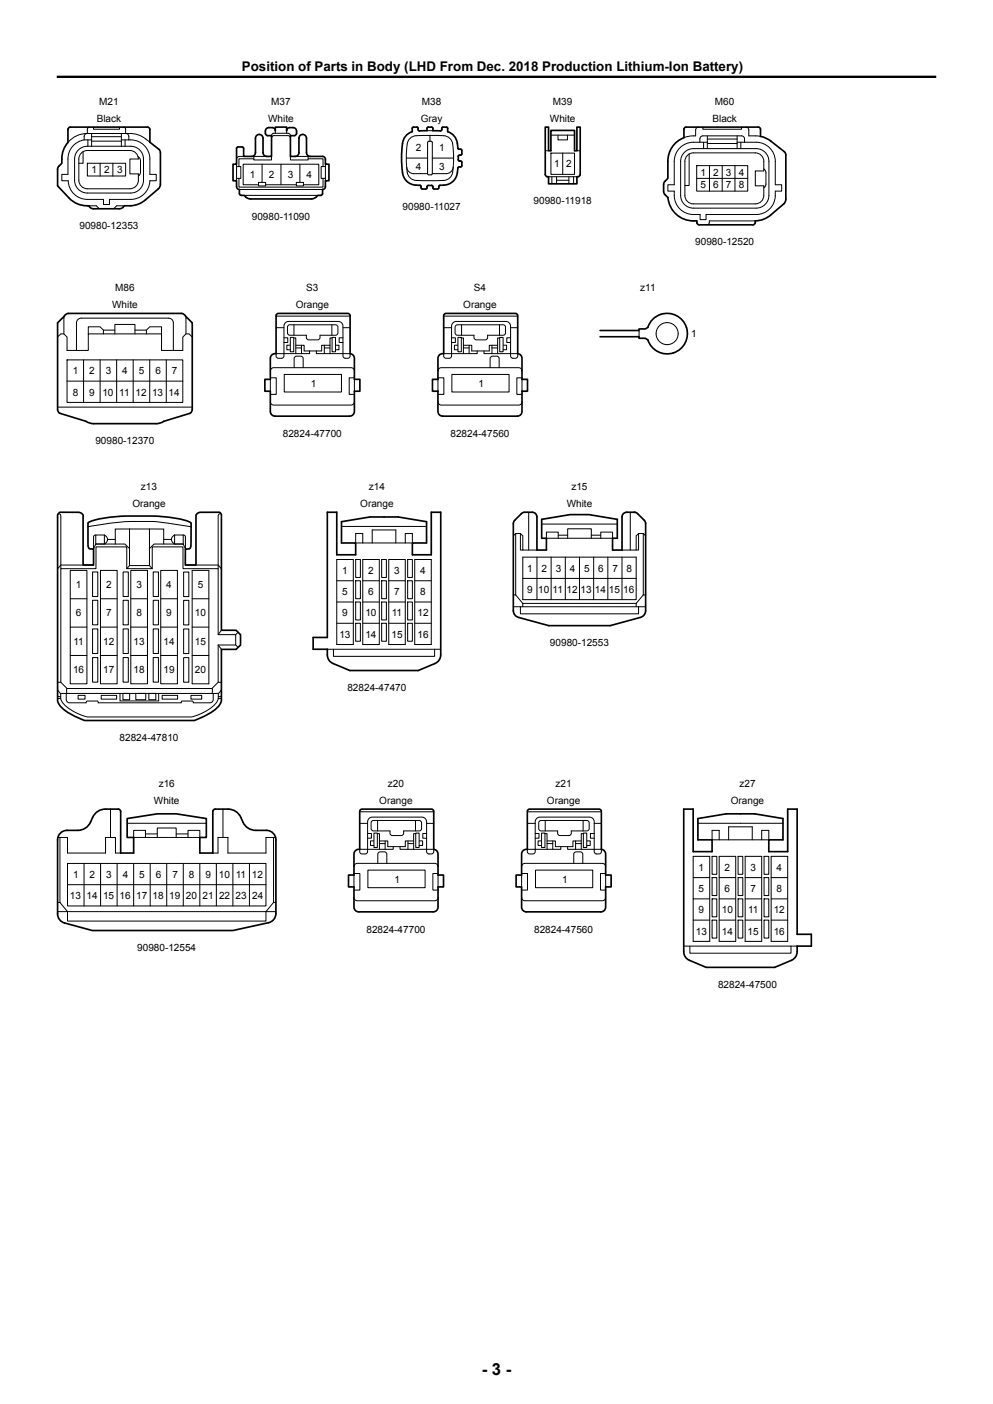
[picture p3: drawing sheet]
<svg xmlns="http://www.w3.org/2000/svg" width="210mm" height="297mm" viewBox="0 0 210 297" stroke-linecap="round" stroke-linejoin="round" font-family="sans-serif">
<g fill="none" stroke="#000" stroke-width=".21">
<path d="M16.4 31.9a2.69 2.69 0 0 1 2.1-1h9.1a2.7 2.7 0 0 1 2.7 2.7v4.5a2.7 2.7 0 0 1-2.7 2.7h-9.1a2.7 2.7 0 0 1-2.7-2.7v-4.5v-.6zM17.2 32.4l.8-.5 .5-.1h9a1.8 1.8 0 0 1 1.8 1.8h-1.8v3.2h1.8a2.61 2.61 0 0 1-.9 2.9l-.9 .2h-9a1.8 1.8 0 0 1-1.8-1.8v-4.5v-.4zM17.6 32.1v2.4h-.9M17.8 29.6a4.1 4.1 0 0 0-3.4 4v3.3h-1.3v1.3h1.3a4 4 0 0 0 4.1 4h3.4v1.1h1.2v-1.1h4.5a4 4 0 0 0 4.1-4h1.3v-1.3h-1.3v-3.3a4 4 0 0 0-4.1-4h-1.9M17.8 29.6h1.6M18.4 28.2a.63 .63 0 0 0-.6 .7v.7M18.4 28.2l9.7 .1 1.7 .4 1.9 1.4M18.5 28.2a5.2 5.2 0 0 0-4.1 1.9M18.5 34.5h8.1v2.7h-8.1zM18.6 29.6v1.3M18.9 26.9l-.4 .2v1.1M19.4 29.9h6.3"/>
<path d="M19.4 28.2v2.7M19.4 28.9h6.3M19.8 26.9v.4h5.5v-.4M21.2 34.5v2.7M23.9 34.5v2.7M25.7 28.2v2.7M26.1 26.9l.4 .2 .1 1.1a.63 .63 0 0 1 .6 .7v.7M26.5 29.6v1.3M29.2 33.1l.4 .5 .1 .4v2.6l-.4 .6M50 35.2h.9v2.5h-.9M50 34.7v3.5M50.5 37.7v1.9h17.8v-1.9"/>
<path d="M51.5 33.1h-.9a.6 .6 0 0 0-.6 .6M53.2 33.1h3.2M53.7 33.6h-3.2v1.6M53.7 33.1v.7h3.7v-.7M54.7 39.1h-3.3v-4.4h16v4.4h-3.2M54.7 38.6h1.5v.7h-1.5zM55.4 34.7v3.9M56.2 39.1h6.5M57.4 28.7l.3-.4 .2-.1h3l.3 .1 .2 .4M58.2 27.6v.6M59.4 34.7v4.4M60.6 27.6v.6"/>
<path d="M61.4 29.2v-.3l-.5-.2h-3l-.4 .2-.1 .3M61.4 33.1v.7h3.8v-.7M62.4 33.1h3.2M62.7 38.6h1.5v.7h-1.5zM63.4 34.7v3.9M65.2 33.6h3.1v1.6M68.8 35.2h-.9v2.5h.9M68.8 34.7v3.5M85.9 33.4h4.5M86 35.4a1.49 1.49 0 0 0 1.5 1.3h2.9M86.7 29.2a5 5 0 0 1 3.5-.6l2.9 .1a2.28 2.28 0 0 1 2.7 2.5 19.5 19.5 0 0 1-.2 5.7 2.24 2.24 0 0 1-2.5 1.3h-.7a20.4 20.4 0 0 1-5.3-.3 2.29 2.29 0 0 1-1.1-2.2 19.5 19.5 0 0 1 .2-5.7zM90.3 27.6h1.2"/>
<path d="M90.4 36.7v-6.6l.3-.2h.5l.2 .2v6.6M90.4 36.7l.3 .3h.5l.2-.3M90.9 28.6v1.3M91.4 33.4h4.5M95.8 35.4a1.49 1.49 0 0 1-1.5 1.3h-2.9M115.3 31.9h.7M116 37.4h6M116.5 32.4h5v4.5h-5zM116.5 28.6h5M116.7 37.4v1.5M117.7 37.4v1.5M117.7 38.1h2.6"/>
<path d="M118 28.6v1h2v-1M119 32.4v4.5M120.3 37.4v1.5M121.3 37.4v1.5M122 31.9h.7M144.5 32.4a2.69 2.69 0 0 1 2.1-1h13.3a2.7 2.7 0 0 1 2.7 2.7v7.2a2.7 2.7 0 0 1-2.7 2.7h-13.3a2.7 2.7 0 0 1-2.7-2.7v-7.2l.1-.6zM145.4 32.9l.8-.5 .4-.1h13.1a1.8 1.8 0 0 1 1.8 1.8v2.1h-1.8v3.1h1.8a3.5 3.5 0 0 1-.5 3.3l-.8 .5h-.5h-13.1a1.8 1.8 0 0 1-1.8-1.8v-7.2l.1-.4zM145.7 32.6v6.6h-.9M147.3 35h10.8v5.4h-10.8zM147.3 37.7h10.8M147.7 26.9a.63 .63 0 0 0-.6 .6v1.2l-1.3 .1-1.2 .3M148 30.1v-.7a.63 .63 0 0 1 .6-.7h8.2a.63 .63 0 0 1 .7 .7v.7"/>
<path d="M148.6 26.9v.4h8.2v-.4M148.8 30.1v1.3M149.6 30.1h-3a4 4 0 0 0-4 4v5h-1.4v1.3h1.4a4.2 4.2 0 0 0 4 5h1.5v1.1h1.2v-1.1h10.6a4.2 4.2 0 0 0 4.1-5h1.3v-1.3h-1.3v-5a4 4 0 0 0-4.1-4h-4M149.6 30.4h6.3M149.6 28.7v2.7M149.6 29.4h6.3M150 35v5.4M152.7 35v5.4M155.4 35v5.4M155.9 28.7v2.7M156.7 30.1v1.3M157.7 26.9a.63 .63 0 0 1 .7 .6v1.2l2.4 .2"/>
<path d="M161.5 35.7l.4 .4 .1 .4-.1 2.7-.4 .6M18.7 43.5h1.7l.6 .7M26.3 43.5h-1.6l-.7 .7M50.6 40.1h17.6M51.6 41.3h15.6M159.7 46.7h-9.7a.6 .6 0 0 1-.5 .9M12.2 71.3l.6-.7h.7l.7 .7v2.8h4.5v-3.5h15.5v3.5h4.5v-2.8l.6-.7h.7l.7 .7M13.6 66.9l-.1 3.7M14.2 76.1h24.5v9h-24.5zM16.2 74.1v-5.8a1 1 0 0 1 1-1h18.5a1 1 0 0 1 1 1v5.8M17.7 76.1v9M21.2 76.1v9"/>
<path d="M21.9 70.6v-.8l-.7-.7h-2.5v1.5M21.9 69.8h2.4M24.3 70.6v-2h4.2v2M24.7 76.1v9M28.2 76.1v9M28.5 69.8h2.5M31 70.6v-.8l.7-.7h2.5v1.5M31.7 76.1v9M35.2 76.1v9M39.2 66.9l.1 3.7M57.2 78.5a.7 .7 0 0 1 .7-.7h16.3a.7 .7 0 0 1 .7 .7M57.2 79.9h1.2v3.5h-1.2"/>
<path d="M58.4 69.3h1.7M58.4 66.9h15.6M60.1 71.5h.8v1h-.8M60.1 79.2h12.1v3.7h-12.1zM60.9 69l.4-.3h9.7l.4 .3 .1 1.4-.1 .3-.4 .2h-3.3l-.1 .7-.4 .3h-1.9l-.4-.3-.1-.7h-3.8l-.2-.5zM61.3 73h-.6v1h.7M61.4 71.4h.7v3h-.7zM62.1 71.5h.5v3.3M62.2 68.7v2.2M62.2 77.8v-2l.3-.4 .2-.1h.9l.4 .3 .1 2.2M62.6 73h1.7v1.2h3.7v-1.2h1.8M62.6 73.6h1.2"/>
<path d="M63.8 73v1.8M65.5 74.2v.6h-7.1l.1 .8 .4 .2h.7l.2-.1 .3-.4v-6.3a1 1 0 0 1 1-1h10.4a1 1 0 0 1 1 1l.1 6.5a.99 .99 0 0 0 1.4 .1v-.8h-7.1v-.6M68.6 73v1.8M68.6 73.6h1.2M70.2 68.7v2.2M70.2 71.4h.8v3h-.8zM70.2 71.5h-.4v3.3M71 73h.7v1h-.7M72.5 71.5h-.8v1h.8M72.5 69.3h1.5M74.9 79.9h-1v3.5h1M92.6 78.5a.7 .7 0 0 1 .7-.7h16.4a.7 .7 0 0 1 .7 .7"/>
<path d="M92.6 79.9h1.3v3.5h-1.3M93.8 69.3h1.7M93.8 66.9h15.7M95.5 71.5h.8v1h-.8M95.6 79.2h12.1v3.7h-12.1zM96.3 69l.4-.3h9.7l.4 .3 .1 1.4-.1 .3-.4 .2h-3.3v.7l-.5 .3h-1.9l-.4-.3-.1-.7h-3.7l-.3-.5zM96.8 73h-.7v1h.7M96.8 71.4h.8v3h-.8zM97.6 71.5h.4v3.3M97.6 68.7v2.2M98 73h1.8v1.2h3.7v-1.2h1.7M98 73.6h1.2"/>
<path d="M99.2 73v1.8M100.9 74.2v.6h-7.1l.1 .8 .4 .2h.7l.3-.1 .2-.4v-6.3a1 1 0 0 1 1-1h10.5a1 1 0 0 1 1 1v6.5a.99 .99 0 0 0 1.4 .1l.1-.8h-7.1v-.6M103.6 77.8v-2l.3-.4 .2-.1h1l.4 .3 .1 2.2M104 73.6h1.2M104 73v1.8M105.6 68.7v2.2M105.7 71.4h.7v3h-.7zM105.7 71.5h-.5v3.3M106.5 73h.6v1h-.7M108 71.5h-.8v1h.8M108 69.3h1.5M110.4 79.9h-1.1v3.5h1.1"/>
<path d="M135.2 69.9v1.3M12.2 86.1h28.5M14.2 80.6h24.5M57.2 84.9v.1a.7 .7 0 0 0 .7 .7h16.3a.7 .7 0 0 0 .7-.7M57.2 80.2v2.6M74.9 80.2v2.6M92.6 84.9v.1a.7 .7 0 0 0 .7 .7h16.4a.7 .7 0 0 0 .7-.7M92.6 80.2v2.6M110.4 80.2v2.6M12.4 108.6l.2 .1a2.1 2.1 0 0 1 .3 1.9v9.7M18.6 111.4a53.3 53.3 0 0 1 21.8 0M20.3 113.2h1.8v1.9h-1.8z"/>
<path d="M20.3 113.2h-.3a1.79 1.79 0 0 0-.2 1.6v1.3M22.1 113.2a1.02 1.02 0 0 1 .6 .9 1.02 1.02 0 0 1-.6 1M22.7 114.1h1.7M27.4 111.9h4.2v7.7h-4.2zM27.4 116l-1-.9h-6.1l-.5 1v3.4h-6.9l-.7 .8M27.4 111.9h-3v3.2M27.4 119.6l-.6 .7M31.6 116l1-.9h6.1l.5 1v3.4h6.9l.7 .8M31.6 111.9h3v3.2M31.6 119.6l.6 .7M34.6 114.1h1.7M36.9 113.2h1.8v1.9h-1.8z"/>
<path d="M36.9 113.2a1.02 1.02 0 0 0-.6 .9 1.02 1.02 0 0 0 .6 1M38.7 113.2h.3a1.79 1.79 0 0 1 .2 1.6v1.3M46.6 108.6l-.2 .1a2.1 2.1 0 0 0-.3 1.9v9.7M71.2 118.4h3.5v17.9h-3.5zM72.2 111.4h18M75.2 118.4h1v3.8h-1zM76.7 118.4h3.5v17.9h-3.5zM76.7 114.9v-2h-1.5v2h12v-2h-1.5v2M78.7 114.9v-2.8h5v2.8M80.7 118.4h1v3.8h-1zM82.2 118.4h3.5v17.9h-3.5zM86.2 118.4h1v3.8h-1z"/>
<path d="M87.7 118.4h3.5v17.9h-3.5zM108.6 113.4l.5-.5h1l.5 .5v3h3M109.1 112.9v13M110.1 112.9v3.5h.5M110.6 117.9h23.9v9h-23.9zM111.7 108.4h-.2M111.8 108.4v8M113.6 117.9v9M114.6 110.9h15.9M116.6 117.9v9M118.1 113.9v-1.3h-2.5v1.3h13.9v-1.3h-2.5v1.3M118.1 113.2h2"/>
<path d="M119.6 117.9v9M120.1 113.9v-2h4.9v2M122.5 117.9v9M125 113.2h2M125.5 117.9v9M128.5 117.9v9M131.5 117.9v9M133.3 108.4v8M135 112.9v3.5h-.5M136 112.9v13M136.5 113.4l-.5-.5h-1l-.5 .5v3h-3M12.9 120.3h7.4v-4.6h6.5v4.6h5.4v-4.6h6.5v4.6h7.4v14h3.7v2.1h-3.7v7.9l-1.3 1.3h-30.6l-1.3-1.3z"/>
<path d="M14.9 120.7h3.5v24h-3.5zM14.9 138.7h3.5M14.9 132.7h3.5M14.9 126.7h3.5M19.6 139.1h1.1v5.2h-1.1zM19.6 133h1.1v5.2h-1.1zM19.6 127h1.1v5.2h-1.1zM19.6 121h1.1v5.2h-1.1zM21.2 120.7h3.6v24h-3.6zM21.2 138.7h3.6M21.2 132.7h3.6M21.2 126.7h3.6"/>
<path d="M26 139.1h1.1v5.2h-1.1zM26 133h1.1v5.2h-1.1zM26 127h1.1v5.2h-1.1zM26 121h1.1v5.2h-1.1zM27.7 120.7h3.5v24h-3.5zM27.7 138.7h3.5M27.7 132.7h3.5M27.7 126.7h3.5M32.4 139.1h1.1v5.2h-1.1zM32.4 133h1.1v5.2h-1.1zM32.4 127h1.1v5.2h-1.1zM32.4 121h1.1v5.2h-1.1z"/>
<path d="M34 120.7h3.5v24h-3.5zM34 138.7h3.5M34 132.7h3.5M34 126.7h3.5M38.8 139.1h1.1v5.2h-1.1zM38.8 133.1h1.1v5.2h-1.1zM38.8 127h1.1v5.2h-1.1zM38.8 121h1.1v5.2h-1.1zM40.6 120.7h3.6v24h-3.6zM40.6 138.7h3.6M40.6 132.7h3.6M40.6 126.7h3.6"/>
<path d="M46.1 136.4l.7 1M46.8 133.3l-.7 1M49.8 136.4l.6 .6M50.4 133.7l-.6 .6M69.2 137.3h24M70.5 137.3v1.5h21.4v-1.5M71.2 122.9h3.5M71.2 127.4h3.5M71.2 131.8h3.5M75.2 122.9h1v3.8h-1zM75.2 127.4h1v3.7h-1zM75.2 131.8h1v3.8h-1z"/>
<path d="M76.7 122.9h3.5M76.7 127.4h3.5M76.7 131.8h3.5M80.7 122.9h1v3.8h-1zM80.7 127.4h1v3.7h-1zM80.7 131.8h1v3.8h-1zM82.2 122.9h3.5M82.2 127.4h3.5M82.2 131.8h3.5M86.2 122.9h1v3.8h-1zM86.2 127.4h1v3.7h-1zM86.2 131.8h1v3.8h-1z"/>
<path d="M87.7 122.9h3.5M87.7 127.4h3.5M87.7 131.8h3.5M108.6 125.9h.5M108.6 128.3h27.9M109.1 125.9l1.5 1.7M110.1 128.3v1.5h24.9v-1.5M110.6 127.6v.7M110.6 127.6h23.9M110.6 122.4h23.9M134.5 127.6v.7M136 125.9l-1.5 1.7"/>
<path d="M136 125.9h.5M12.2 147.4h.6M12.2 145.9l.1 .2a.89 .89 0 0 0 .8 .6h30.6a5.5 5.5 0 0 0 2.6-.1l.5-.7M12.2 147.8h.6M12.2 144.3h.7M12.8 146.7a2.92 2.92 0 0 0 1.8 3.2 8.5 8.5 0 0 0 6.5 1.8h16.8a8.8 8.8 0 0 0 8.1-3.5l.2-1.5M14 146.7v1.4a.79 .79 0 0 0 1 .6h3.2l.3-.4h1.4h.7l.2 .4h17.5l.2-.4h1.3h.8l.3 .4h2.5a1.78 1.78 0 0 0 1.6-.4l.1-1.6M14.2 145.6v1.1M16.5 147.1h1.5v.8h-1.5zM21.4 147.1h3.3v.8h-3.3zM25.4 146.7v1.6h8.2v-1.6M26 146.7h1.4v1.3h-1.4z"/>
<path d="M28.7 146.7h2.1v1.3h-2.1zM31.5 146.7h1.5v1.3h-1.5zM34.3 147.1h3.3v.8h-3.3zM40.4 147.1h2.3v.8h-2.3zM44.8 145.6v1.1M46.1 144.3h.7M46.2 147.8h.6M46.2 147.4h.6M12.2 177.2h2.1v3.3h8v-3.3h2.1v3.3h1.1M12.7 177.2v13.7M23.4 171.2v6M26.9 174.2h16.7"/>
<path d="M30.8 177.2v-1.5h-2.5v1.5h14v-1.5h-2.5v1.5M30.8 176.4h2.5M33.3 177.2v-2h4v2M37.3 176.4h2.5M47.2 171.2v6M57.8 177.2v13.7M58.3 177.2h-2.1v3.3h-8v-3.3h-2.1v3.3h-1.1M76.1 174.2h1.6M76.1 171.7h15.6M77.7 176.3h.8v1h-.8M78.5 173.8l.5-.2h9.7l.4 .2 .1 1.5-.1 .2-.4 .3h-3.3l-.1 .7-.4 .3h-1.9l-.5-.3v-.7l-3.8-.1-.2-.4zM79 177.9h-.7v.9h.8"/>
<path d="M79.1 176.2h.7v3.1h-.7zM79.8 176.3h.4v3.4M79.9 173.6v2.2M80.2 177.9h1.8v1.2h3.7v-1.2h1.8M80.2 178.5h1.2M81.4 177.9v1.8M83.2 179.1v.6h-7.1v.7l.5 .2h.6h.3l.2-.5v-6.2a1 1 0 0 1 1-1h10.5a1 1 0 0 1 1 1l.1 6.5a.99 .99 0 0 0 1.4 0v-.7h-7.1v-.6M86.3 177.9v1.8M86.3 178.5h1.2M87.9 173.6v2.2M87.9 176.2h.7v3.1h-.7zM87.9 176.3h-.4v3.4"/>
<path d="M88.7 177.9h.7v.9h-.8M90.2 176.3h-.8v1h.8M90.2 174.2h1.5M111.5 174.2h1.7M111.5 171.7h15.7M113.2 176.3h.8v1h-.8M114.5 177.9h-.7v.9h.7M114.5 176.2h.8v3.1h-.8zM115.3 176.3h.4v3.4M115.3 173.6v2.2M115.7 177.9h1.8v1.2h3.7v-1.2h1.7M115.7 178.5h1.2"/>
<path d="M116.9 177.9v1.8M117.9 175.8l.1 .7 .4 .3 2.2-.1 .2-.4v-.5M118.6 179.1v.6h-7.1l.1 .7 .4 .2h.7h.2l.3-.5v-6.2a1 1 0 0 1 1-1h10.5a1 1 0 0 1 1 1v6.5a.99 .99 0 0 0 1.4 0l.1-.7h-7.2v-.6M120.8 175.8l3.6-.1 .2-.4-.1-1.5-.4-.2h-9.7l-.4 .2-.1 1.5 .3 .4 3.7 .1M121.7 178.5h1.2M121.7 177.9v1.8M123.3 173.6v2.2M123.4 176.2h.7v3.1h-.7zM123.4 176.3h-.5v3.4M124.2 177.9h.6v.9h-.7M125.7 176.3h-.8v1h.8M125.7 174.2h1.5"/>
<path d="M147.6 174.2h18M152.1 177.7v-2h-1.5v2h12v-2h-1.5v2M154.1 177.7v-2.8h5v2.8M12.2 192.8h46.1M12.2 190.9h.5M12.7 190.9l1.6 1.9v2h41.9v-2l1.6-1.9M14.3 182.7h41.9v8.9h-41.9zM14.3 187.1h41.9M17.8 182.7v8.9M21.3 182.7v8.9M24.8 182.7v8.9M28.3 182.7v8.9"/>
<path d="M31.8 182.7v8.9M35.3 182.7v8.9M38.8 182.7v8.9M42.3 182.7v8.9M45.8 182.7v8.9M49.3 182.7v8.9M52.8 182.7v8.9M57.8 190.9h.5M74.9 189.8a.7 .7 0 0 0 .7 .7h16.3a.7 .7 0 0 0 .7-.7M74.9 183.3a.7 .7 0 0 1 .7-.7h16.3a.7 .7 0 0 1 .7 .7M74.9 184.8h1.2v3.5h-1.2M74.9 185.1v2.5"/>
<path d="M77.8 184.1h12.1v3.7h-12.1zM79.9 182.6v-1.9l.2-.4 .3-.1h.9l.4 .2 .1 2.2M92.6 184.8h-1.1v3.5h1.1M92.6 185.1v2.5M110.3 189.8a.7 .7 0 0 0 .7 .7h16.4a.7 .7 0 0 0 .7-.7M110.3 183.3a.7 .7 0 0 1 .7-.7h16.4a.7 .7 0 0 1 .7 .7M110.3 184.8h1.3v3.5h-1.3M110.3 185.1v2.5M113.2 184.1h12.1v3.7h-12.1zM121.3 182.6v-1.9l.3-.4 .2-.1h.9l.5 .2v2.2M128.1 184.8h-1.1v3.5h1.1M128.1 185.1v2.5"/>
<path d="M146.6 181.2h3.5v17.9h-3.5zM146.6 185.6h3.5M146.6 190.1h3.5M146.6 194.6h3.5M150.6 181.2h1v3.7h-1zM150.6 185.6h1v3.8h-1zM150.6 190.1h1v3.8h-1zM150.6 194.6h1v3.8h-1zM152.1 181.2h3.5v17.9h-3.5zM152.1 185.6h3.5M152.1 190.1h3.5M152.1 194.6h3.5"/>
<path d="M156.1 181.2h1v3.7h-1zM156.1 185.6h1v3.8h-1zM156.1 190.1h1v3.8h-1zM156.1 194.6h1v3.8h-1zM157.6 181.2h3.5v17.9h-3.5zM157.6 185.6h3.5M157.6 190.1h3.5M157.6 194.6h3.5M161.6 181.2h1v3.7h-1zM161.6 185.6h1v3.8h-1zM161.6 190.1h1v3.8h-1zM161.6 194.6h1v3.8h-1z"/>
<path d="M163.1 181.2h3.5v17.9h-3.5zM163.1 185.6h3.5M163.1 190.1h3.5M163.1 194.6h3.5M144.6 200.1h24M145.9 200.1v1.5h21.4v-1.5"/>
<circle cx="141.1" cy="70.6" r="2.33"/>
</g>
<g fill="none" stroke="#000" stroke-width=".35">
<path d="M14.6 27l16.6-.1 .4 .2 .1 3 1.9 1.5 .3 .4v7.3l-.4 .7-3.2 2.6-1 .6a6.1 6.1 0 0 1-3 .3l-.5 .5-.5 .2h-5.5l-.5-.2a1.16 1.16 0 0 0-1.5-.5l-1.7-.5-1-.6-2.9-3.1v-3.5a1.61 1.61 0 0 1 .9-1.3l.1-2.1 .4-1.2 .8-1.1v-2.7zM50.1 31.2l.2-.1h.9l.3 .1v1.9h1.7a.8 .8 0 0 0 .8-.8v-3.1a.8 .8 0 0 1 .8-.8 .8 .8 0 0 1 .8 .8v3.1a.8 .8 0 0 0 .8 .8h1v-4.4h-.8a.9 .9 0 0 1-.5-1 .9 .9 0 0 1 .8-.7h.7a.65 .65 0 0 1 .6 .6v-.7h2.4v.7a.65 .65 0 0 1 .7-.6h.7a.9 .9 0 0 1 .7 .7 .9 .9 0 0 1-.5 1h-.8v4.4h1a.8 .8 0 0 0 .8-.8v-3.1a.8 .8 0 0 1 .8-.8 .8 .8 0 0 1 .8 .8v3.1a.8 .8 0 0 0 .8 .8h2.6a.6 .6 0 0 1 .6 .6v1h.8v3.5h-.8v1.3a.6 .6 0 0 1-.6 .6v.8l-.2 .4a1.16 1.16 0 0 0-1.3 .5l-.9 .3h-12.8l-.8-.3a1.16 1.16 0 0 0-1.4-.5l-.2-.4v-.8a.6 .6 0 0 1-.6-.6v-1.3h-.7v-3.5h.7zM88.7 27.7l-.2-.1-.1-.6-1-.1-.2 .2v.8a3.1 3.1 0 0 0-2.2 3.2 20.4 20.4 0 0 0 .3 6.1 3.7 3.7 0 0 0 3.7 2.1l.1 .6 .2 .1 .9-.1 .1-.4M88.7 27.7h.1M90.3 39.5h.1M91.3 39.2h-.3a.56 .56 0 0 0-.7 .3M91.3 39.2h.1M93.4 27.4l-.2 .3-1.7-.1v-.6l-1-.1-.2 .2v.5l-1.6 .1M93.4 27.4l.1-.4 .9-.1 .3 .2v.8a3.4 3.4 0 0 1 2.1 3.4l.1 .2 .7 .1 .1 .2-.1 .9-.6 .2-.1 .2M93.4 27.4h.1M96.9 33.1v.2a.56 .56 0 0 0 .3 .8M96.9 33.1h.1"/>
<path d="M97.2 34.1h.1M97.2 34.1h.4l.1 1-.3 .2-.5 .1a6.8 6.8 0 0 1-.9 2.8 5.1 5.1 0 0 1-3.1 1.1l-.2 .6-.9 .1-.2-.1-.1-.6-.2-.1M115.3 26.9h.7v5h.5v-4.3h5v4.3h.5v-5h.7v10a.55 .55 0 0 1-.7 .5v1.5h-6v-1.5a.55 .55 0 0 1-.7-.5zM141.3 41.8a5.5 5.5 0 0 0 6.1 4.9 .6 .6 0 0 0 .5 .9h11.3a.6 .6 0 0 0 .5-.9l1.8-.3 1-.6 3.2-2.6 .4-.5 .1-.6v-9.3l-.2-.5-3.3-2.7-1.9-.7v-1.6v-.2l-.4-.2h-15.3l-.4 .2-.1 .2v1.8a5.3 5.3 0 0 0-3.4 5v3.6a1.61 1.61 0 0 0-.9 1.3v1.5a1.61 1.61 0 0 0 .9 1.3M13.8 66.6l.7-.3h23.8l.6 .2 1.8 1.8v18.3l-.3 .7-6.4 2.1-1 .2h-13.5l-6.9-2.2-.3-.3-.1-.5v-18.3zM58.5 66.5l.4-.2 14.9 .1 .2 .4v8a1 1 0 0 1 .9 1v4.4h1.2v2.6h-1.2v4.2a1 1 0 0 1-1 1h-15.7a1 1 0 0 1-1-1v-4.2h-1.2v-2.6h1.2v-4.4a1.03 1.03 0 0 1 1.2-1zM93.9 66.5l.4-.2 14.9 .1 .3 .4v8a1 1 0 0 1 .9 1v4.4h1.2v2.6h-1.2v4.2a1 1 0 0 1-1 1h-15.8a1 1 0 0 1-1-1v-4.2h-1.1v-2.6h1.1v-4.4a1.03 1.03 0 0 1 1.2-1zM126.9 69.9h8.3v-.3h1.3l.5-.3a4.3 4.3 0 0 1 6.6-2.2 4.3 4.3 0 0 1 0 6.9 4.3 4.3 0 0 1-6.6-2.1l-.5-.3h-1.3v-.4h-8.3M12.5 108.5l2.6-.1a2.81 2.81 0 0 1 2.4 .5l.1 10.6h2.2v-3.4h-.4a.56 .56 0 0 1-.8-.5v-5a20.1 20.1 0 0 1 8-1.4h3.9a30.1 30.1 0 0 1 9.4 1.1l.5 .3v5a.88 .88 0 0 1-1.2 .5v3.4h2.2v-10.5a1.2 1.2 0 0 1 1.6-.6h3.4l.4 .5v24.4h3.1l1 1v2.2l-1 .9h-3.1v8.2a7.5 7.5 0 0 1-.2 3.3 11.1 11.1 0 0 1-5.8 3.5h-21.7a6.3 6.3 0 0 1-3.8-1.2 5.8 5.8 0 0 1-3.1-3v-39.2zM69.2 108.4h2v9h4v-2.5h-3v-4.5l6-1h6l6 1v4.5h-3v2.5h4v-9h2v30.1a1.96 1.96 0 0 1-1.2 1.9l-3.5 1.4h-14.5l-3.6-1.4a1.96 1.96 0 0 1-1.2-1.9v-1.2h-3v-2.5h3zM134.1 108.4l.7 .3 1.4 1.4 .3 .7v18.4a1.48 1.48 0 0 1-1.1 1.4l-6.4 1.7h-12.9l-6.4-1.7a1.48 1.48 0 0 1-1.1-1.4v-18.4l.3-.7 1.8-1.7a3.2 3.2 0 0 1 2.6 .3l.3 .7v7h2v-2.5h-1v-4l6-1h3.9l6 1v4h-1v2.5h2v-7a1 1 0 0 1 1-1h1.8M12.8 176.2l.8-.5h.6a5.6 5.6 0 0 0 3.9-.5 4 4 0 0 0 1.5-2.3 2.94 2.94 0 0 1 2.7-1.7h2.7l.4 .2 .1 9.1h2.8v-3.3h-1.4v-4l6.4-1h4l6.3 1v4h-1.3v3.3h2.7v-8.8l.3-.5h.2a6.1 6.1 0 0 1 4.3 .4 4 4 0 0 1 1.6 2.3 2.94 2.94 0 0 0 2.7 1.8h2.2a2 2 0 0 1 2 2v15.5a1.98 1.98 0 0 1-1.5 2l-7.5 1.6h-29.8l-5.8-1.6a1.97 1.97 0 0 1-1.5-1.9v-15.6v-.6z"/>
<path d="M76.1 171.4l.5-.2h14.9l.2 .4v8.1a1 1 0 0 1 .9 1v4.4h1.2v2.5h-1.2v4.3a1 1 0 0 1-1 1h-15.7a1 1 0 0 1-1-1v-4.3h-1.2v-2.5h1.2v-4.4a1.03 1.03 0 0 1 1.2-1zM111.6 171.4l.4-.2h14.9l.3 .4v8.1a1 1 0 0 1 .9 1v4.4h1.1v2.5h-1.1v4.3a1 1 0 0 1-1 1h-15.8a1 1 0 0 1-1-1v-4.3h-1.2v-2.5h1.2v-4.4a1.03 1.03 0 0 1 1.2-1zM144.6 171.2h2v9h4v-2.5h-3v-4.5l6-1h6l6 1v4.5h-3v2.5h4v-9h2v26.4h3v2.5h-3a2.75 2.75 0 0 1-.8 2.8l-4 1.7h-14.5l-3.5-1.4a1.96 1.96 0 0 1-1.2-1.9z"/>
</g>
<path d="M12 16.2h186" fill="none" stroke="#000" stroke-width=".5"/>
<text font-size="3.5" x="101.9" y="290.9">- 3 -</text>
<text font-size="2.8" x="51.2" y="15.1">Position of Parts in Body (LHD From Dec. 2018 Production Lithium-Ion Battery)</text>
<g font-size="2.1">
<text x="21" y="22.2">M21</text>
<text x="57.4" y="22.2">M37</text>
<text x="89.2" y="22.2">M38</text>
<text x="116.9" y="22.2">M39</text>
<text x="151.2" y="22.2">M60</text>
<text x="20.5" y="25.7">Black</text>
<text x="56.7" y="25.7">White</text>
<text x="89" y="25.7">Gray</text>
<text x="116.3" y="25.7">White</text>
<text x="150.7" y="25.7">Black</text>
<text x="88" y="31.9">2</text>
<text x="88" y="35.9">4</text>
<text x="92.9" y="31.9">1</text>
<text x="92.9" y="35.9">3</text>
<text x="117.2" y="35.4">1</text>
<text x="119.7" y="35.4">2</text>
<text x="19.4" y="36.7">1</text>
<text x="22.1" y="36.7">2</text>
<text x="24.8" y="36.7">3</text>
<text x="52.8" y="37.7">1</text>
<text x="56.8" y="37.7">2</text>
<text x="60.8" y="37.7">3</text>
<text x="64.8" y="37.7">4</text>
<text x="148.1" y="37.1">1</text>
<text x="148.1" y="39.8">5</text>
<text x="150.8" y="37.1">2</text>
<text x="150.8" y="39.8">6</text>
<text x="153.5" y="37.1">3</text>
<text x="153.5" y="39.8">7</text>
<text x="156.2" y="37.1">4</text>
<text x="156.2" y="39.8">8</text>
<text x="53.3" y="46.5">90980-11090</text>
<text x="85.1" y="44.4">90980-11027</text>
<text x="112.8" y="43.3">90980-11918</text>
<text x="16.8" y="48.5">90980-12353</text>
<text x="147" y="51.9">90980-12520</text>
<text x="23.7" y="65.1">White</text>
<text x="24.4" y="61.6">M86</text>
<text x="62.5" y="65.1">Orange</text>
<text x="64.8" y="61.6">S3</text>
<text x="98" y="65.1">Orange</text>
<text x="100.2" y="61.6">S4</text>
<text x="135.4" y="61.6">z11</text>
<text x="146.2" y="71.4">1</text>
<text x="15.4" y="79.2">1</text>
<text x="15.4" y="83.7">8</text>
<text x="18.9" y="79.2">2</text>
<text x="18.9" y="83.7">9</text>
<text x="21.7" y="83.7">10</text>
<text x="22.4" y="79.2">3</text>
<text x="25.2" y="83.7">11</text>
<text x="25.9" y="79.2">4</text>
<text x="28.6" y="83.7">12</text>
<text x="29.4" y="79.2">5</text>
<text x="32.1" y="83.7">13</text>
<text x="32.9" y="79.2">6</text>
<text x="35.6" y="83.7">14</text>
<text x="36.4" y="79.2">7</text>
<text x="65.7" y="81.9">1</text>
<text x="101.2" y="81.9">1</text>
<text x="20.2" y="94">90980-12370</text>
<text x="59.8" y="92.4">82824-47700</text>
<text x="95.3" y="92.4">82824-47560</text>
<text x="28" y="107.2">Orange</text>
<text x="29.8" y="103.7">z13</text>
<text x="76.2" y="107.2">Orange</text>
<text x="78" y="103.7">z14</text>
<text x="119.8" y="107.2">White</text>
<text x="120.8" y="103.7">z15</text>
<text x="16" y="124.4">1</text>
<text x="22.4" y="124.4">2</text>
<text x="28.8" y="124.4">3</text>
<text x="35.2" y="124.4">4</text>
<text x="41.8" y="124.4">5</text>
<text x="72.4" y="121.4">1</text>
<text x="72.4" y="125.9">5</text>
<text x="77.9" y="125.9">6</text>
<text x="77.9" y="121.4">2</text>
<text x="83.4" y="125.9">7</text>
<text x="83.4" y="121.4">3</text>
<text x="88.9" y="125.9">8</text>
<text x="88.9" y="121.4">4</text>
<text x="111.5" y="120.9">1</text>
<text x="111.5" y="125.4">9</text>
<text x="113.8" y="125.4">10</text>
<text x="114.5" y="120.9">2</text>
<text x="116.9" y="125.4">11</text>
<text x="117.5" y="120.9">3</text>
<text x="119.8" y="125.4">12</text>
<text x="120.5" y="120.9">4</text>
<text x="122.8" y="125.4">13</text>
<text x="123.5" y="120.9">5</text>
<text x="125.8" y="125.4">14</text>
<text x="126.5" y="120.9">6</text>
<text x="128.8" y="125.4">15</text>
<text x="129.5" y="120.9">7</text>
<text x="131.8" y="125.4">16</text>
<text x="132.5" y="120.9">8</text>
<text x="16" y="130.4">6</text>
<text x="22.4" y="130.4">7</text>
<text x="28.8" y="130.4">8</text>
<text x="35.2" y="130.4">9</text>
<text x="41.2" y="130.4">10</text>
<text x="72.4" y="130.4">9</text>
<text x="77.3" y="130.4">10</text>
<text x="82.9" y="130.4">11</text>
<text x="88.3" y="130.4">12</text>
<text x="15.5" y="136.4">11</text>
<text x="21.8" y="136.4">12</text>
<text x="28.2" y="136.4">13</text>
<text x="34.6" y="136.4">14</text>
<text x="41.2" y="136.4">15</text>
<text x="71.8" y="134.9">13</text>
<text x="77.3" y="134.9">14</text>
<text x="82.8" y="134.9">15</text>
<text x="88.3" y="134.9">16</text>
<text x="116.3" y="136.7">90980-12553</text>
<text x="15.4" y="142.4">16</text>
<text x="21.8" y="142.4">17</text>
<text x="28.2" y="142.4">18</text>
<text x="34.6" y="142.4">19</text>
<text x="41.2" y="142.4">20</text>
<text x="73.5" y="146.2">82824-47470</text>
<text x="25.3" y="156.8">82824-47810</text>
<text x="33.6" y="166.5">z16</text>
<text x="82" y="166.5">z20</text>
<text x="117.5" y="166.5">z21</text>
<text x="156.4" y="166.5">z27</text>
<text x="32.6" y="170">White</text>
<text x="80.2" y="170">Orange</text>
<text x="115.7" y="170">Orange</text>
<text x="154.6" y="170">Orange</text>
<text x="15.5" y="185.6">1</text>
<text x="19" y="185.6">2</text>
<text x="22.5" y="185.6">3</text>
<text x="26" y="185.6">4</text>
<text x="29.5" y="185.6">5</text>
<text x="32.9" y="185.6">6</text>
<text x="36.4" y="185.6">7</text>
<text x="39.9" y="185.6">8</text>
<text x="43.4" y="185.6">9</text>
<text x="46.3" y="185.6">10</text>
<text x="49.8" y="185.6">11</text>
<text x="53.3" y="185.6">12</text>
<text x="147.7" y="184.2">1</text>
<text x="153.2" y="184.2">2</text>
<text x="158.7" y="184.2">3</text>
<text x="164.2" y="184.2">4</text>
<text x="14.8" y="190.1">13</text>
<text x="18.3" y="190.1">14</text>
<text x="21.8" y="190.1">15</text>
<text x="25.3" y="190.1">16</text>
<text x="28.8" y="190.1">17</text>
<text x="32.3" y="190.1">18</text>
<text x="35.8" y="190.1">19</text>
<text x="39.3" y="190.1">20</text>
<text x="42.8" y="190.1">21</text>
<text x="46.3" y="190.1">22</text>
<text x="49.8" y="190.1">23</text>
<text x="53.3" y="190.1">24</text>
<text x="83.4" y="186.7">1</text>
<text x="118.9" y="186.7">1</text>
<text x="147.7" y="188.7">5</text>
<text x="153.2" y="188.7">6</text>
<text x="158.7" y="188.7">7</text>
<text x="164.2" y="188.7">8</text>
<text x="77.5" y="197.3">82824-47700</text>
<text x="113" y="197.3">82824-47560</text>
<text x="147.2" y="197.7">13</text>
<text x="147.7" y="193.2">9</text>
<text x="152.6" y="197.7">14</text>
<text x="152.6" y="193.2">10</text>
<text x="158.1" y="197.7">15</text>
<text x="158.2" y="193.2">11</text>
<text x="163.6" y="197.7">16</text>
<text x="163.6" y="193.2">12</text>
<text x="29" y="201.2">90980-12554</text>
<text x="151.8" y="209">82824-47500</text>
</g>
</svg>
